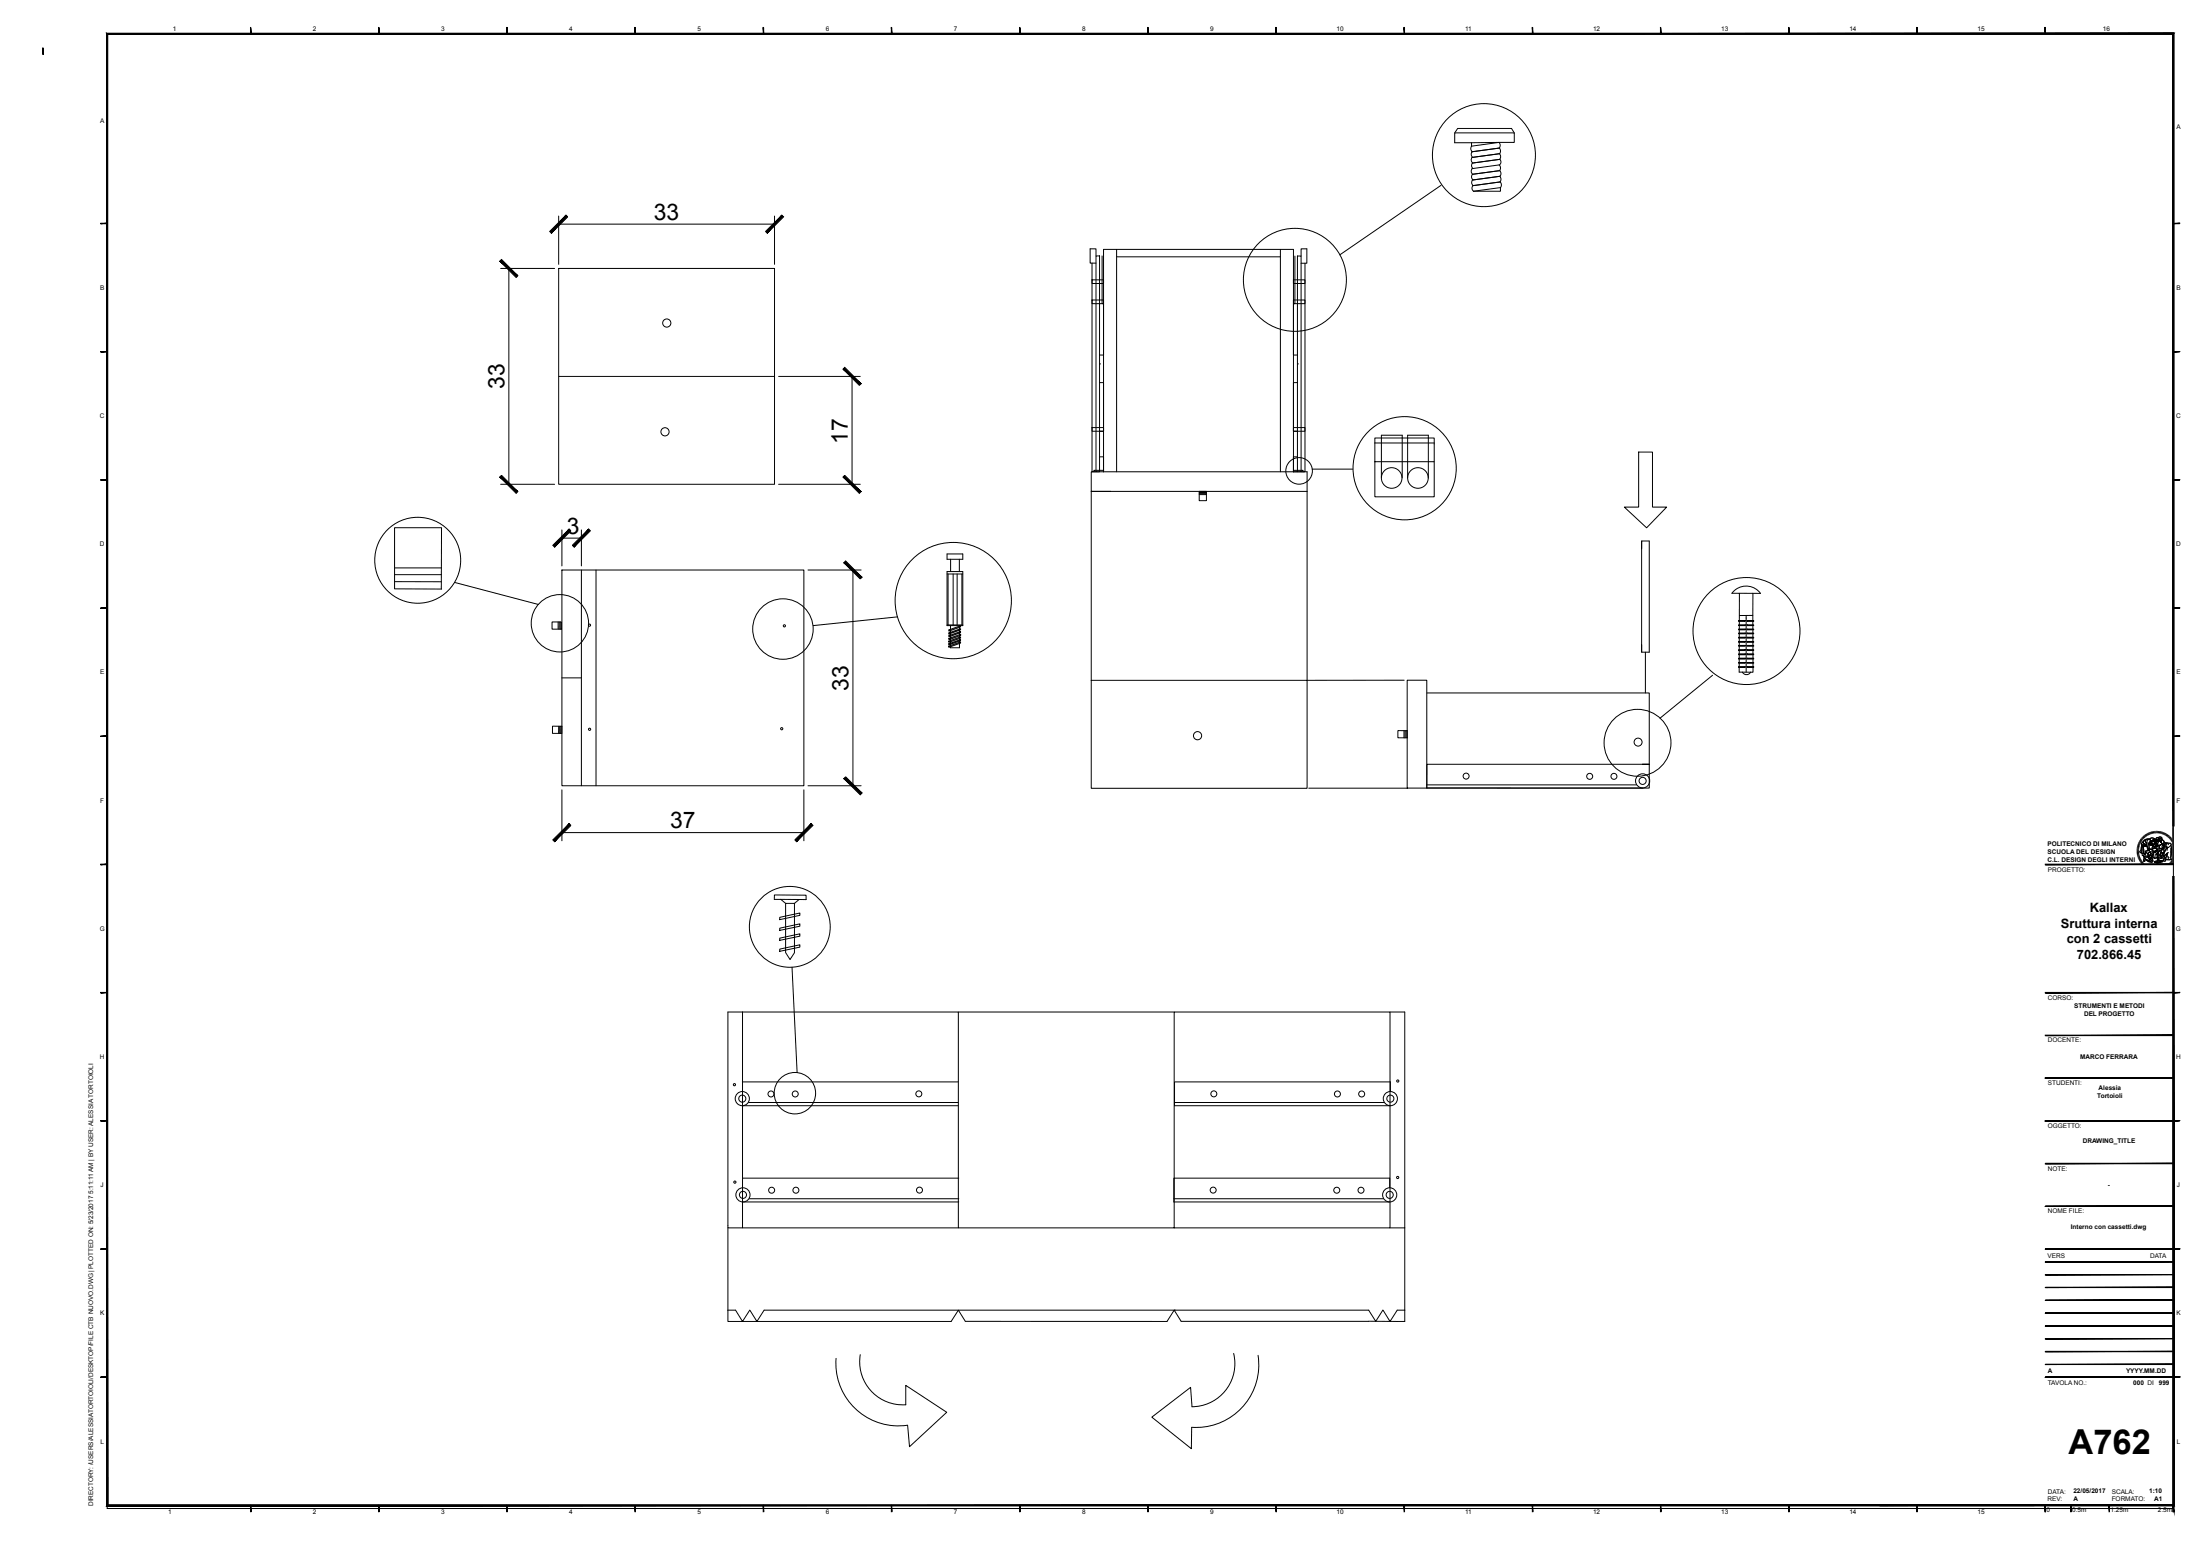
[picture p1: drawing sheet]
<svg xmlns="http://www.w3.org/2000/svg" width="841mm" height="594mm" viewBox="0 0 841 594" stroke-linecap="round" stroke-linejoin="round" font-family="sans-serif">
<g fill="none" stroke="#000" stroke-width=".38">
<path d="M41 12.9h789.8v563.7h-789.8zM556.1 50.8l1.1-1.7h20.6l1.1 1.7M562.5 55.9l-.2 1.3 .5 .8 10.4-1.4M562.7 58l-.2 1.4 .5 .7M573 54.4l.5 .9-.4 1.3M573 54.4l-10.5 .2v1.3M573 54.4h5.9v-3.6h-22.8v3.8h6.4M573 54.4l-10.5 1.5M573.1 56.6l.5 .8-.3 1.3M573.2 56.6l-10.5 1.4M573.2 58.7l.4 .9-.3 1.3M573.2 58.8l-10.5 1.4-.3 .9 .6 1.2 10.3-1.4"/>
<path d="M573.3 58.8l-10.4 1.3M550.8 70.9l-38.6 26.5M562.9 62.4l-.3 1.2 .5 .8M573.1 63.1l.5 .8-.3 1.3M573.2 63l-10.5 1.5-.2 1.3 .5 .8M573.3 65.2l-10.5 1.4M573.3 65.2l.5 1.3-.4 .9-10.3 1.4-.5-.8 .2-1.3M573.3 60.9a1.31 1.31 0 0 1-.2 2.2M573.3 60.9l-10.5 1.4M573.4 69.5l.4-.8-.5-1.3-10.4 1.4-.3 1.4 .5 .7M573.4 69.5l-10.4 1.5-.3 1.3 .6 .8M573.4 69.5l-10.3 1.4"/>
<path d="M573.5 69.5l.4 .9-.3 1.3M573.6 71.7v1.4h-10.4M573.6 71.7l-10.4 1.4M213.6 82.6v18.4M213.6 85.7h82.5M296.1 82.6v18.4M419 97.8h1.3v82.5h-1.3zM419 97.8v-2.7h-2.3v5.5h2.3M421.3 97.8v18.3h.6v19.6h-1.6M426.8 98.2h62.7M426.8 95.3v85M489.5 95.3v85"/>
<path d="M495 97.9v18.2h-.5v19.6h1.5M496 97.9h1.4v82.4h-1.4zM497.4 97.9v-2.8h2.2v5.5h-2.3M191.4 102.6h20.6M194.5 102.6v82.5M213.6 102.6h82.5v82.5h-82.5zM417.4 100.6v79.7h1.6M417.4 107h4.5v1.4h-4.5zM417.4 114.7h4.5v1.4h-4.5zM494.5 107h4.4v1.4h-4.4zM494.5 114.7h4.4v1.4h-4.4zM498.9 100.6v79.7h-1.5"/>
<path d="M213.6 143.9h82.5M297.6 143.9h31.2M325.7 143.9v41.2M420.3 146.3h1.6v18.5h-1.6M496 146.3h-1.5v18.5h1.5M417.4 163.4h4.5v1.4h-4.5zM420.3 174.6h1.6v5.7M494.5 163.4h4.4v1.4h-4.4zM496 174.6h-1.5v5.7M501.6 179.3h15.5M525.6 176.5h22.7v13.4h-22.7zM525.6 169.3v-1.9h22.7v1.9"/>
<path d="M525.6 169.3v7.2M525.6 169.3h22.7M548.3 169.3v7.2M626.4 172.8h5.3v21h5.4l-7.6 8-8.6-8h5.5zM191.4 185.1h20.6M297.6 185.1h31.2M418.2 180.3v-.5h3.7v.5M421.9 180.3v-85h72.6v85M424.7 187.8h-7.5v-7.5h82.5v79.7h37.1M458.4 188.2h2.8M458.4 188.7h2.8M458.4 189.1h2.7"/>
<path d="M461.2 187.8h-2.8v3.6h2.8v-3.5M494.5 180.3v-.5h3.6v.6M494.5 180.3h1.5M499.7 187.8h-82.5v72.2M528.1 182.5v-16.1h7.9v16.2M538.1 182.7v-16.3h7.9v16.3M150.8 219.7h17.9M150.9 217.1h17.8M214.8 217.9h92.5v82.4h-92.5zM214.8 202.6v13.7M214.8 205.7h7.4M222.2 202.6v13.7"/>
<path d="M222.2 217.9v82.4M227.8 217.9v82.4M308.9 217.9h20.3M326.1 217.9v82.4M362 218.5h6v20.6h-6zM362 211.7h6v2.1h-6zM362 219.4h6M362.4 219.4v19.5M363.4 213.8v4.7M364.4 219.4v19.5M365.9 219.4v19.5M366.7 213.8v4.7"/>
<path d="M367.7 219.4v19.5M627.5 206.8v42.5h3v-42.5h-3v3M150.8 225v-23.3h18l-.1 23.5M150.8 225.1l18 .1M150.8 222.3l17.9 .1M173.8 222.6l32 8.4M211 237.7h3.6v2.8h-3.6zM213.4 237.7v2.7M213.8 237.7l-.1 2.8M214.2 237.7v2.8M343.1 235.8l-32.2 3.3M362 238.9h6"/>
<path d="M363.3 239.1v8.5h3.5v-8.5M664.6 237.2h2.6v.3h-2.6zM664.6 238.8h2.6v.3h-2.6zM664.9 226.8h8.1a6.8 6.8 0 0 0-10.9 0h2.8l-.1 30.1 5.3 .1v-30.2M667.5 235.2v21.7M667.9 237.2h2.5v.3h-2.5zM667.9 238.8h2.5v.3h-2.5zM670.1 235.2l-5.2 .1M214.8 259.1h7.4M362.7 245.1l4.5-1.6v.4l-4.5 1.6zM362.7 246.1l4.5-1.6v.4l-4.5 1.6zM362.7 247l4.5-1.6v.4l-4.5 1.6z"/>
<path d="M362.8 241.9l4.4-1.6v.4l-4.4 1.7zM362.8 242.4h.1M362.8 243l4.4-1.6v.4l-4.4 1.7zM362.8 244l4.4-1.6v.5l-4.4 1.6zM362.8 240.8l4.4-1.6v.4l-4.4 1.7zM627.5 246.4v2.9M629 249.3v15.6M654.7 258.1l-20.1 16.4M664.6 240.4h2.6v.3h-2.6zM664.6 242h2.6v.3h-2.6zM664.6 243.6h2.6v.3h-2.6zM664.6 245.2h2.6v.3h-2.6z"/>
<path d="M664.6 246.7h2.6v.3h-2.6zM664.6 248.3h2.6v.4h-2.6zM664.6 249.9h2.6v.4h-2.6zM664.6 251.6h2.6v.3h-2.6zM664.6 253.2h2.6v.3h-2.6zM664.6 254.8h2.6v.3h-2.6zM666.1 256.9a1.74 1.74 0 0 0 1.5 1 1.74 1.74 0 0 0 1.6-1M667.9 240.4h2.5v.3h-2.5zM667.9 242h2.5v.3h-2.5zM667.9 243.6h2.5v.3h-2.5zM667.9 245.2h2.5v.3h-2.5zM667.9 246.7h2.5v.3h-2.5z"/>
<path d="M667.9 248.3h2.5v.4h-2.5zM667.9 249.9h2.5v.4h-2.5zM667.9 251.6h2.5v.3h-2.5zM667.9 253.2h2.5v.3h-2.5zM667.9 254.8h2.5v.3h-2.5zM213.6 277.6l-.1 2.7M214 277.6v2.7M214.4 277.6l-.1 2.7M214.8 277.6v2.7h-3.6v-2.7h3.6M417.2 260h82.5v41.3h-82.5zM536.7 279.3v2.7M537.1 279.3v2.7"/>
<path d="M537.5 279.3v2.7M537.9 279.3v2.7h-3.5v-2.7h3.5M545.5 264.9h85v36.3h-85.1M627.9 292.1h-82.4l-.1 9.1M627.9 292.1h2.6h-2.6M214.8 301.9v19.5M214.8 318.3h92.5M307.3 301.9v19.5M308.9 300.3h20.3M537.9 301.2h7.5v-41.2h-7.5v41.3h-37.6M545.4 301.2h82.5M545.4 300h80.1"/>
<path d="M819.1 319.9l.5 .4M819.4 319.6l.4 .5M819.7 319.4l.4 .5M820 319.2l.3 .5M820.2 319l.4 .5M820.5 318.8l.3 .6M820.8 318.6l.3 .6M821.1 318.5l.3 .6M821.4 318.3l.3 .6M821.8 318.2l.2 .6M822.1 318.1l.2 .6M822.5 318l.1 .6"/>
<path d="M822.8 317.9l.1 .7M823.1 317.8l.2 .7M823.5 317.8l.1 .6M823.8 317.7l.1 .7M824.2 317.7v.7M824.5 317.7v.7M824.9 317.7l-.1 .7M825.2 317.8v.6M825.6 317.8l-.1 .7M825.9 317.9l-.1 .6M826.3 318l-.2 .6M826.6 318l-.2 .7"/>
<path d="M826.9 318.2l-.2 .6M827.2 318.3l-.2 .6M827.6 318.4l-.3 .6M827.9 318.6l-.3 .6M828.2 318.8l-.3 .5M828.5 318.9l-.4 .6M828.8 319.1l-.4 .6M829.1 319.4l-.5 .5M829.3 319.6l-.4 .5M829.6 319.8l-.5 .5M816.9 324.5l.7 .1M816.9 324.9h.6"/>
<path d="M816.9 325.2h.6M816.9 325.5h.6M816.9 324.1l.7 .2M817 323.8l.7 .1M817.1 323.5l.7 .1M817.2 323.1l.6 .2M817.3 322.8l.6 .2M817.4 322.5l.6 .2M817.5 322.1l.6 .3M817.6 325.8l-.7 .1M817.6 326.2l-.7 .1M817.7 326.5l-.7 .1"/>
<path d="M817.7 326.8l-.6 .1M817.7 321.9l.6 .2M817.8 327.1l-.6 .2M817.9 321.5l.5 .4M817.9 327.4l-.6 .2M818 327.7l-.6 .2M818 321.2l.6 .4M818.1 328l-.6 .2M818.2 320.9l.6 .4M818.3 328.3l-.6 .3M818.4 328.5l-.6 .4M818.4 320.7l.6 .3"/>
<path d="M818.6 328.8l-.6 .4M818.7 320.4l.4 .4M818.7 322.9l1.3 .3 .6-.4v.6a1.28 1.28 0 0 1-1.9-.5zM818.8 322.9v.4M818.8 329.1l-.6 .4M818.9 320.1l.5 .5M818.9 323.4l-.7 2.5 .4 .1M818.9 329.3l-.5 .5M819 321.9l.4-.2a1 1 0 0 0 1.2 1.2l-.6 .3-.9-.2a.42 .42 0 0 1-.5-.3 .42 .42 0 0 1 .2-.5zM819.1 323.4l.5 .1-.2 .6v2.1l-.8-.2zM819.1 323.4l-.5 2.6 .7 .2M819.1 329.6l-.5 .4"/>
<path d="M819.3 321.7l-.5 .5a.42 .42 0 0 0-.2 .5 .42 .42 0 0 0 .5 .3l.9 .2 .6-.4M819.4 329.9l-.5 .4M819.4 326.9l.6 .6 1.2-.1M819.5 321.4l.5-.5 1.4-.1a.83 .83 0 0 0-1 .2 .83 .83 0 0 0 0 1l.3 .1-.1 .6a.96 .96 0 0 1-1-.3 .96 .96 0 0 1-.1-1zM819.5 327.3l.8 .3 .9-.2 .3 1 .3-.2 .1 .3v-.5l.3 .5-.2-.5 .4 .2-.4-.5a.47 .47 0 0 1-.4-.5 .47 .47 0 0 1 .3-.4l.3 .1a1.42 1.42 0 0 1 0 2.2l-1-.2a1.67 1.67 0 0 1-1.7-1.6zM819.5 327.3a1.73 1.73 0 0 0 1.7 1.6l1 .4M819.6 323.5l1.1-.1 .5 .8 .1 .8-.7 .3a.38 .38 0 0 0-.5 .2 .38 .38 0 0 0 .2 .5l-.4 .4-.5-.4zM819.6 330.1l-.5 .5M819.6 323.5l-.2 .6v2.1M819.7 327.9l1.9 1.1a.82 .82 0 0 0 1.2-.5 .63 .63 0 0 1 0 .9 .63 .63 0 0 1-.9 .1l-1.1-.5a.51 .51 0 0 0-.5-.4 .51 .51 0 0 0-.5 .4l-.2 .3-.2-.4zM819.7 327.9l-.3 1 .4 .4a.55 .55 0 0 1 .4-.7 .55 .55 0 0 1 .6 .4l.6 .4a.92 .92 0 0 0 1.6-.4l-.2-.5M819.8 330.3l-.4 .5"/>
<path d="M819.9 326.4l-.8-.1-.2 .7a.95 .95 0 0 1 1.5 .1l.1 .1M820 330.5l-.4 .5M820.1 325.5l1.2-.5 .3 .2 .2-.5 .4-.1a1.11 1.11 0 0 1 1.1 1.3 1.11 1.11 0 0 1-1.3 .9l.2-.4a.45 .45 0 0 0-.1-.6 .45 .45 0 0 0-.5 0l-.4 .7-.7-.7-.4 .1zM820.1 326.1a.73 .73 0 0 1 .8 .1 .73 .73 0 0 1 .2 .8l.1 .4-.4 .2-1.3-.3-.1-.4 .6-.2zM820.2 321.3l.1-.2a.86 .86 0 0 1 1.2-.4 .86 .86 0 0 1 .3 1.2 1.92 1.92 0 0 0 .4 2.7l-.4 .1-.2 .5-.3-.1-.7-2.1 .1-.9-.7-.5zM820.3 330.7l-.4 .6M820.4 325.7l.8 .8M820.5 325.8a.54 .54 0 0 0-.5 .3 .54 .54 0 0 0 0 .6M820.5 330.9l-.3 .6M820.7 323.4h-1.6a.83 .83 0 0 0-.7 1.2l-.5 1 .3 .3M820.8 323.8l.3 1.3M820.8 331.1l-.3 .5"/>
<path d="M821.1 321.1a2.99 2.99 0 0 0-.2 2.8l.5 1.3 .8-.6a1.22 1.22 0 0 1-.8-1.6l.1-.9a.74 .74 0 0 0 .5-.9 .74 .74 0 0 0-.9-.4 1.2 1.2 0 0 0-1.5 .2 1.2 1.2 0 0 0-.1 1.5l1 .3M821.1 331.2l-.3 .6M821.2 325l-.6 .3a.39 .39 0 0 0-.5 .1 .39 .39 0 0 0 .1 .6M821.4 320.8a.83 .83 0 0 0-1 .2 .83 .83 0 0 0 0 1l.2 .1M821.4 331.4l-.3 .6M821.5 322.1l1-.4-.1 .5-1.1 .5zM821.6 325.8l.1-.1a.44 .44 0 0 1 .5 .2 .44 .44 0 0 1 0 .5 .86 .86 0 0 0-.5 .8 .86 .86 0 0 0 .6 .8l.1 .2-.4-.2 .2 .5-.3-.5 .1 .6-.4-.3a1.96 1.96 0 0 1 0-2.5zM821.6 325.8l.1-.1a.47 .47 0 0 1 .6 .3 .47 .47 0 0 1-.3 .6 .85 .85 0 0 0-.3 .9 .85 .85 0 0 0 .7 .6l-.4-.1 .2 .5-.3-.5 .1 .6-.4-.3a1.96 1.96 0 0 1 0-2.5zM821.6 322.6l.8-.3 .2 .2-.4 .2 .2 .4h-.5zM821.6 322.6l.2 .5h.6M821.7 320.8a1.08 1.08 0 0 1 1.1-.5 1.08 1.08 0 0 1 .9 .8l-.6-.2-.5 .4-.6-.1M821.7 331.5l-.3 .6"/>
<path d="M821.9 320.5l1.1-.1a.43 .43 0 0 1 .7 .1 .43 .43 0 0 1-.2 .6l-.4-.2a.65 .65 0 0 1-.7 .4 .65 .65 0 0 1-.5-.7zM822 321.1l.5 .2 .6-.4 .4 .2-.6 .8-1-.1zM822 331.6l-.3 .7M822.2 324.6a1.11 1.11 0 0 1 1 .8 1.11 1.11 0 0 1-.3 1.2M822.3 322.6h.7a.4 .4 0 0 1-.3 .6 .4 .4 0 0 1-.4-.6zM822.3 326.9l.3 1a.76 .76 0 0 1 .1 .9 .76 .76 0 0 1-.9 .3M822.3 331.7l-.2 .7M822.4 322.3l.2 .2M822.4 322l-1.1 .7M822.4 325.5l-.7 .2M822.5 321.7l-.3 .5M822.6 325.2l.7 .5"/>
<path d="M822.6 331.8l-.2 .7M822.7 322.6h.3a.4 .4 0 0 1-.3 .6 .4 .4 0 0 1-.4-.6l.4 .1h-.2M822.7 325.6a.7 .7 0 0 1 .2 1 .7 .7 0 0 1-1 .2M822.8 324.9a.87 .87 0 0 1 .6-.7 .87 .87 0 0 1 .9 .2l.3 .7-1.4 .4 .6 .4 .9-.9-.3-.6-1.1-.2-.7 .6 .5-1.3 1.3 .2 .5-.4v-.3l.6 .2v2l-.9 1.2h-.4l.5 .2v.4l.2-.2a1.07 1.07 0 0 1-.5 1.1 1.07 1.07 0 0 1-1.3-.1l-.4-.4 .6-1.6M822.8 324.6l.6-.5 .5 .1 .8 .7-.5 .2a.74 .74 0 0 1-.9 .5 .74 .74 0 0 1-.6-.8zM822.8 327.4l.8 .7M822.9 331.9l-.2 .7M823 321.6v.1M823.1 323.5l-.4 .4-.1 .9M823.1 321.2l.2 .1M823.1 326.8v.9M823.1 321.3h.1"/>
<path d="M823.2 325.5l1-.4a.53 .53 0 0 1-.3 .7 .53 .53 0 0 1-.7-.3zM823.2 332l-.1 .6M823.3 326.3l-.8 1.3M823.3 325.6v.1M823.5 321.5l.9-.2a.5 .5 0 0 1-.4 .4 .5 .5 0 0 1-.5-.2zM823.5 321.1l-.6 .8-1-.1M823.5 332l-.1 .7M823.6 329.3l1.9-.5 1.2 .3-2 .5zM823.6 329.3l1.1 .3v.3l-1.1-.3zM823.6 322.1a.86 .86 0 0 1 1 .3 .86 .86 0 0 1 .1 1h-.1a.81 .81 0 0 0-.8-1.2v.6a.51 .51 0 0 1 .1 .8 .51 .51 0 0 1-.8-.1 .51 .51 0 0 1 .2-.7zM823.8 322.3a.71 .71 0 0 1 .9 .6 .71 .71 0 0 1-.8 .8zM823.8 332.1v.6"/>
<path d="M823.9 326.5l-.3 1.6 1-.2M823.9 321.3a.36 .36 0 0 1 .5-.3 .36 .36 0 0 1 .1 .6M823.9 325.7h.1M823.9 321l.3-.1a.36 .36 0 0 1 .5 .2 .36 .36 0 0 1-.2 .5l-.2-.3h-.4zM824 325.3l.1 .1M824 325.6h.1M824.1 325.4h-.1M824.1 322.4v.1M824.1 322.4l-.1 .1M824.1 332.1v.6M824.2 326.4h.4l.2-.5 .4-.2-.4 1.3-.1-.4zM824.2 321.4h-.7a.49 .49 0 0 0 .5 .3 .49 .49 0 0 0 .4-.4l-.1 .2"/>
<path d="M824.3 323.7v.7M824.4 325.1l-.6 .7-.5-.3M824.4 322.3l.1 .4M824.5 322.4a.44 .44 0 0 0-.7-.2 .44 .44 0 0 0 0 .8l.1 .1a.43 .43 0 0 1-.2 .6 .43 .43 0 0 1-.6-.2 .43 .43 0 0 1 .2-.6l.1-.3a.76 .76 0 0 1 1.1-.3 .76 .76 0 0 1 .1 1.2l-.1-.4M824.5 332.1v.6M824.6 322.7l-.2 .1M824.6 322.6l.1 .4h-.8M824.6 323.4l-.7 .3M824.7 329.6l2-.5v.3l-2 .5zM824.7 329.6v.3M824.7 321.5l.3 .3-.3 .8M824.8 326.5l-.1 .5 .2-.2"/>
<path d="M824.8 332.1v.6M824.8 321l.1 .5M824.9 323v-1.6a.63 .63 0 0 1-.7-.5 .63 .63 0 0 1 .3-.7h.7l-.3 .6 .2 .9 .2-.6 .3 .4 .5-.2-.1 .6 .2 .2a.53 .53 0 0 1 .1 .6 .53 .53 0 0 1-.5 .3l-.3 .2M824.9 326.3l-.1 .2-.1-.2M824.9 324l-.1 1.3M824.9 323.3l.5 .2M825 328l.2-.1 .1 1-.3-.5-.3 .6zM825.1 325.1l-.4 .8M825.1 332l.1 .7M825.2 325.7l-.4 .2-.2 .5h-.4l.5 .2M825.2 324.1l-.4 .8M825.2 320.2h-.8l-.3 .7"/>
<path d="M825.3 320a.81 .81 0 0 1 1.1 .2 .81 .81 0 0 1-.1 1.1l-.3 .7 .2-1.3a.48 .48 0 0 0-.6-.2 .48 .48 0 0 0-.3 .5l-.2 .7-.2-.9zM825.3 321.1l.3 .4 .4-.2M825.3 320a.81 .81 0 0 1 1.1 .2 .81 .81 0 0 1-.1 1.1l-.3 .7 .2-1.3a.48 .48 0 0 0-.6-.2 .48 .48 0 0 0-.3 .5l-.2 .7-.1-.9zM825.4 332l.1 .6M825.5 323.2a1.24 1.24 0 0 1 1.9 .3l-.2 .5a.98 .98 0 0 1-1.3 .5 .98 .98 0 0 1-.4-1.3zM825.5 320.6l.6-.2 .2 .5-.2 .4h-.7zM825.5 325.1l.8-.1-1.5 3.5-.2-.9zM825.5 320.9h.2M825.5 325.2l-.9 2.4 .2 .9 .4-.6 .2 1.3-.4-.8-.3 1 .1-.9M825.6 321.3h.1M825.6 324.2l-.2 .9 1.1-.2 .3-.5M825.6 320.9v.1"/>
<path d="M825.6 321.2h.1M825.7 331.9l.2 .7M825.9 321l.2 .1M826 326.1l.8-.1-.5 1.2v1l-.6-.1zM826 321.1h.1M826.1 331.9l.1 .6M826.2 321.9l.4 .6M826.2 324.3h.1M826.3 322.7l1.1-.5h.7l-.7 .9zM826.3 325l-1.1 2.2v.8M826.3 331.8l.3 .6M826.4 324.2l-.3 .1"/>
<path d="M826.4 320.9l1.1 1.3-.9 .3-.3-.3zM826.4 320.9l.9 1M826.4 324.5v.1M826.6 331.7l.3 .6M826.7 329.1v.3l-2 .5-1.1-.3v-.3M826.8 326l-.5 1.2 .1 .7-.3 .3-.4-.1 .3-2M826.9 324.2l.4-.1-.1 1.9-1.2 .1zM826.9 331.6l.3 .6M827 323.9l-.1 .4M827 323l.5 .3M827 321.8l.6 .3M827.2 326l-1.2 .1"/>
<path d="M827.2 327.3l.1 .4M827.2 331.5l.3 .6M827.3 324.1l-.1 1.2a4 4 0 0 0-.3 3.1l.2 .1M827.4 327.1l1.1-1.1-.8 2.6a.35 .35 0 0 1-.3 .5 .35 .35 0 0 1-.3-.4zM827.4 323.1a1.34 1.34 0 0 1 2-.8 .52 .52 0 0 1 .6 .4 .52 .52 0 0 1-.3 .6 1.19 1.19 0 0 1-1.1 .8 1.19 1.19 0 0 1-1.1-.8M827.5 323.3l-.5 .6a.74 .74 0 0 1-.9 .6 .74 .74 0 0 1-.5-1 .74 .74 0 0 1 1.1-.3l-.2 .6a.47 .47 0 0 0 .6-.2 .47 .47 0 0 0-.2-.6 .87 .87 0 0 0-1-.2 .87 .87 0 0 0-.4 .9M827.5 324.9l.1 .5M827.5 331.3l.3 .6M827.8 331.2l.3 .5M828 324.1h-.9M828 328.2l.5 .4M828.1 331l.4 .5"/>
<path d="M828.2 322.2l-1.1 .1-.8 .4M828.3 322.3h1a.53 .53 0 0 1 .6 .3 .53 .53 0 0 1-.1 .6l.4 2.8a2.45 2.45 0 0 0-.1 2.5l-2 .1a.65 .65 0 0 1-.4-.7 .65 .65 0 0 1 .5-.5l.3-1.4-1.4 1.4a4.2 4.2 0 0 1 1.7-3.5 .88 .88 0 0 1-.8-.6 .88 .88 0 0 1 .3-1zM828.3 330.8l.4 .5M828.4 327l.8 .9M828.4 324.1l-.7 1.1-.7 2.2 1.5-1.3 .5-.1M828.5 322.2a.88 .88 0 0 0-.5 1 .88 .88 0 0 0 .8 .7M828.5 326.1l-.8 2.3a.42 .42 0 0 1 .2 .5 .42 .42 0 0 1-.5 .3 .42 .42 0 0 1-.3-.5l.3-1.6M828.6 330.6l.4 .5M828.6 324.1l-.2 1M828.8 327.5v.6l.6 .5M828.8 330.4l.5 .5M829 322.7l-.2 .2"/>
<path d="M829.1 330.2l.5 .5M829.3 330l.5 .4M829.5 329.7l.5 .5M829.7 329.5l.5 .4M829.8 324.2l.1 3.3M829.8 320l-.4 .5M829.9 323.2l.3 2.4-.4 2.2 .3 .7h-2.4M829.9 329.3l.6 .3M830.1 320.3l-.5 .5M830.1 329l.6 .3M830.3 320.6l-.5 .4M830.3 328.7l.5 .3"/>
<path d="M830.5 328.5l.5 .3M830.5 320.9l-.6 .4M830.6 328.2l.6 .3M830.7 321.1l-.5 .4M830.7 327.9l.6 .2M830.8 327.6l.7 .2M830.9 321.4l-.6 .4M830.9 327.3l.7 .1M831 327l.6 .1M831 321.8l-.5 .3M831.1 326.6l.6 .2M831.1 326.3l.7 .1"/>
<path d="M831.2 326l.6 .1M831.2 325.5h.7M831.2 325.1h.7M831.2 322.1l-.6 .3M831.2 325.7h.7M831.3 322.4l-.6 .3M831.5 322.7l-.7 .3M831.6 323l-.6 .3M831.7 323.4l-.7 .1M831.8 323.7l-.7 .1M831.8 324.1l-.6 .1M831.8 324.4l-.6 .1"/>
<path d="M831.9 324.8h-.7M298.1 358.6l7.7-1.7v.9l-7.7 1.6zM298.1 354.8l7.7-1.7v.9l-7.7 1.6zM298.1 350.6l7.7-1.6v.9l-7.7 1.6zM298.5 343.8h7l-1.8 1.5M298.5 343.8h-2.5v-1.7l12.1 .1v1.7l-2.6-.1M298.5 343.8l1.8 1.5M300.3 345.3h3.4v18.9l-1.7 2.6-1.7-2.7zM298.1 362.8l7.7-1.7v.9l-7.7 1.6zM302.8 369.7l1.9 40.2M283.8 386.8h82.6v82.5h82.5v-82.5h82.5v82.5h-82.5M283.8 386.8v82.5h82.6"/>
<path d="M283.8 386.8h-5.5v82.5h5.5M366.4 386.8h82.5M531.4 386.8h5.6v118.3l-13.8-.1M283.8 413.5h82.5M531.5 417.2v-3.7h-82.5v9.1h82.5M283.8 422.6h82.5M286.2 421.4h80.1M449 421.4h80.1M284 459.4h82.5M284 450.3h82.5M286.4 458.2h80.1M448.7 458.2h80.1"/>
<path d="M531.2 454v-3.7h-82.5v9.1h82.5M278.3 469.3v31.5M531.4 469.3h5.6M278.3 500.8v4.3h85.3l2.8-4.3 2.6 4.3h77.1l2.8-4.3 2.6 4.3h71.7M278.3 500.8h2.9l2.6 4.3 2.8-4.3M319.6 519.2a23.9 23.9 0 0 0 27.4 25.6M328.9 517.8a16.5 16.5 0 0 0 17.3 19.2v-7.5l15.7 10.3-14.2 13.2-.7-8.2M471.6 517.3a16.5 16.5 0 0 1-15.9 20.4l-.6-7.4-14.8 11.4 15.1 12.1 .1-8.2a23.9 23.9 0 0 0 25.4-27.5M528.6 500.8l-2.7 4.3-2.7-4.3h-231.1l-2.8 4.3-2.6-4.3M528.7 500.8l2.7 4.3 2.7-4.3h2.9"/>
<circle cx="567.3" cy="59.3" r="19.7"/>
<circle cx="495" cy="107" r="19.7"/>
<circle cx="254.9" cy="123.5" r="1.57"/>
<circle cx="254.2" cy="165.1" r="1.57"/>
<circle cx="496.6" cy="180" r="5.1"/>
<circle cx="537" cy="179" r="19.7"/>
<circle cx="532" cy="182.7" r="3.9"/>
<circle cx="542" cy="182.7" r="3.9"/>
<circle cx="159.7" cy="214.2" r="16.4"/>
<circle cx="214" cy="238.2" r="11"/>
<circle cx="225.3" cy="239" r=".42"/>
<circle cx="299.8" cy="239.2" r=".42"/>
<circle cx="364.4" cy="229.6" r="22.2"/>
<circle cx="299.3" cy="240.4" r="11.6"/>
<circle cx="667.6" cy="241.2" r="20.4"/>
<circle cx="225.4" cy="278.8" r=".42"/>
<circle cx="298.8" cy="278.5" r=".42"/>
<circle cx="457.8" cy="281.2" r="1.57"/>
<circle cx="560.5" cy="296.7" r="1.14"/>
<circle cx="607.7" cy="296.7" r="1.14"/>
<circle cx="617" cy="296.7" r="1.14"/>
<circle cx="626" cy="283.9" r="12.8"/>
<circle cx="626.2" cy="283.7" r="1.52"/>
<circle cx="627.9" cy="298.5" r="2.71"/>
<circle cx="627.9" cy="298.5" r="1.35"/>
<circle cx="301.9" cy="354.3" r="15.5"/>
<circle cx="280.8" cy="414.6" r=".42"/>
<circle cx="283.8" cy="419.9" r="2.71"/>
<circle cx="283.8" cy="419.9" r="1.35"/>
<circle cx="294.7" cy="418.2" r="1.14"/>
<circle cx="303.9" cy="417.9" r="7.9"/>
<circle cx="304" cy="418.2" r="1.14"/>
<circle cx="351.2" cy="418.1" r="1.14"/>
<circle cx="464" cy="418.1" r="1.14"/>
<circle cx="511.3" cy="418.2" r="1.14"/>
<circle cx="520.5" cy="418.2" r="1.14"/>
<circle cx="531.5" cy="419.9" r="2.71"/>
<circle cx="531.5" cy="419.9" r="1.35"/>
<circle cx="534.3" cy="413.2" r=".42"/>
<circle cx="280.9" cy="451.9" r=".42"/>
<circle cx="284" cy="456.7" r="2.71"/>
<circle cx="284" cy="456.7" r="1.35"/>
<circle cx="295" cy="454.9" r="1.14"/>
<circle cx="304.2" cy="454.9" r="1.14"/>
<circle cx="351.5" cy="454.9" r="1.14"/>
<circle cx="463.8" cy="454.9" r="1.14"/>
<circle cx="511" cy="454.9" r="1.14"/>
<circle cx="520.3" cy="454.9" r="1.14"/>
<circle cx="531.2" cy="456.7" r="2.71"/>
<circle cx="531.2" cy="456.7" r="1.35"/>
<circle cx="534.3" cy="450.1" r=".42"/>
</g>
<g fill="#000" stroke="#000" stroke-width=".38">
<path d="M16.4 18.3l.2 2.5zM16.4 18.3l.2 2.5z"/>
<path d="M40.7 12.7l.5 562.5v-562zM40.7 12.7l.5 562.5-.5 .4z"/>
<path d="M95.8 10.5l.1 2.4zM95.8 10.5l.1 2.4z"/>
<path d="M144.7 10.5l.2 2.4zM144.7 10.5l.2 2.4z"/>
<path d="M193.8 10.5l.1 2.4zM193.8 10.5l.1 2.4z"/>
<path d="M242.7 10.5l.2 2.4zM242.7 10.5l.2 2.4z"/>
<path d="M291.8 10.5l.1 2.4zM291.8 10.5l.1 2.4z"/>
<path d="M340.7 10.5l.2 2.4zM340.7 10.5l.2 2.4z"/>
<path d="M389.8 10.5l.1 2.4zM389.8 10.5l.1 2.4z"/>
<path d="M438.7 10.5l.2 2.4zM438.7 10.5l.2 2.4z"/>
<path d="M487.8 10.5l.1 2.4zM487.8 10.5l.1 2.4z"/>
<path d="M536.7 10.5l.2 2.4zM536.7 10.5l.2 2.4z"/>
<path d="M585.8 10.5l.1 2.4zM585.8 10.5l.1 2.4z"/>
<path d="M634.7 10.5l.2 2.4zM634.7 10.5l.2 2.4z"/>
<path d="M683.7 10.5l.2 2.4v-2.4zM683.7 10.5l.2 2.4h-.2z"/>
<path d="M732.7 10.5l.2 2.4zM732.7 10.5l.2 2.4z"/>
<path d="M781.7 10.5l.2 2.4v-2.4zM781.7 10.5l.2 2.4h-.2z"/>
<path d="M41.2 13.2h789.4l.5-.5zM40.7 12.7h790.4l-789.9 .5z"/>
<path d="M38.5 85.5l2.5-.2zM38.5 85.3h2.5z"/>
<path d="M216.4 82.2l-5.6 6.9 6.2-6.2zM216.4 82.2l-5.6 6.9-.7-.6z"/>
<path d="M298.9 82.2l-6.2 6.3 .6 .6zM298.9 82.2l.7 .7-6.3 6.2z"/>
<path d="M830.8 85.5l2.5-.2zM830.8 85.3h2.5z"/>
<path d="M191.1 99.8l6.2 6.3 .7-.7zM191.1 99.8l.6-.6 6.3 6.2z"/>
<path d="M38.5 134.5l2.5-.1zM38.5 134.4h2.5z"/>
<path d="M830.8 134.5l2.5-.1zM830.8 134.4h2.5z"/>
<path d="M322.3 141.1l6.2 6.2 .7-.6zM322.9 140.4l6.3 6.3-6.9-5.6z"/>
<path d="M38.5 183.5l2.5-.2zM38.5 183.3h2.5z"/>
<path d="M191.1 182.3l6.9 5.6-6.3-6.2zM191.1 182.3l6.9 5.6-.7 .7z"/>
<path d="M322.9 181.7l-.6 .6 6.9 5.6zM322.3 182.3l6.9 5.6-.7 .7z"/>
<path d="M830.8 183.5l2.5-.2zM830.8 183.3h2.5z"/>
<path d="M217.6 202.2l-5.6 6.9 6.3-6.2zM211.3 208.4l6.3-6.2-5.6 6.9z"/>
<path d="M218.8 208.4l.7 .7 5.5-6.9zM225 202.2l.7 .7-6.2 6.2z"/>
<path d="M38.5 232.5l2.5-.1zM38.5 232.4h2.5z"/>
<path d="M322.6 215.1l6.2 6.2 .7-.6zM322.6 215.1l.7-.7 6.2 6.3z"/>
<path d="M830.8 232.5l2.5-.1zM830.8 232.4h2.5z"/>
<path d="M38.5 281.5l2.5-.2zM38.5 281.3h2.5z"/>
<path d="M323.3 296.9l-.7 .7 6.9 5.5zM322.6 297.6l6.9 5.5-.7 .7z"/>
<path d="M830.8 281.5l2.5-.2zM830.8 281.3h2.5z"/>
<path d="M217.6 314.8l-5.6 6.9 6.3-6.2zM211.3 321l6.3-6.2-5.6 6.9z"/>
<path d="M38.5 330.5h2.5v-.2zM38.5 330.3h2.5l-2.5 .2z"/>
<path d="M303.8 321l.7 .7 5.6-6.9zM310.1 314.8l.7 .7-6.3 6.2z"/>
<path d="M781.9 330.5h48.9v-.2zM781.9 330.3h48.9l-48.9 .2z"/>
<path d="M830.8 330.5h2.5v-.2zM830.8 330.3h2.5l-2.5 .2z"/>
<path d="M38.5 379.5l2.5-.2zM38.5 379.3h2.5z"/>
<path d="M781.9 379.5l48.9-.2zM781.9 379.3h48.9z"/>
<path d="M830.8 379.5l2.5-.2zM830.8 379.3h2.5z"/>
<path d="M781.9 395.9l48.9-.2zM781.9 395.7h48.9z"/>
<path d="M781.9 412v.2l48.9-.2zM781.9 412.2l48.9-.2v.2z"/>
<path d="M781.9 412.2h48.9v-.2zM781.9 412h48.9l-48.9 .2z"/>
<path d="M38.5 428.5l2.5-.2zM38.5 428.3h2.5z"/>
<path d="M781.9 428.3h48.9zM781.9 428.5l48.9-.2z"/>
<path d="M781.9 428.3h48.9zM781.9 428.5l48.9-.2z"/>
<path d="M781.9 428.3h48.9zM781.9 428.5l48.9-.2z"/>
<path d="M781.9 428.3h48.9zM781.9 428.5l48.9-.2z"/>
<path d="M830.8 428.5l2.5-.2zM830.8 428.3h2.5z"/>
<path d="M781.9 444.7h48.9zM781.9 444.8l48.9-.1z"/>
<path d="M38.5 477.5l2.5-.2zM38.5 477.3h2.5z"/>
<path d="M781.9 461h48.9zM781.9 461.2l48.9-.2z"/>
<path d="M781.9 461h48.9zM781.9 461.2l48.9-.2z"/>
<path d="M781.9 477.3h48.9zM781.9 477.5l48.9-.2z"/>
<path d="M830.8 477.5l2.5-.2zM830.8 477.3h2.5z"/>
<path d="M830.8 477.5l2.5-.2zM830.8 477.3h2.5z"/>
<path d="M781.9 496.9h48.9zM781.9 497.1l48.9-.2z"/>
<path d="M781.9 492h48.9zM781.9 492.2l48.9-.2z"/>
<path d="M781.9 487.2h48.9zM781.9 487.3l48.9-.1z"/>
<path d="M781.9 482.3h48.9zM781.9 482.4l48.9-.1z"/>
<path d="M781.9 516.5h48.9zM781.9 516.7l48.9-.2z"/>
<path d="M781.9 511.6h48.9zM781.9 511.8l48.9-.2z"/>
<path d="M781.9 506.8h48.9zM781.9 506.8h48.9z"/>
<path d="M781.9 501.9h48.9zM781.9 502l48.9-.1z"/>
<path d="M38.5 526.5l2.5-.2zM38.5 526.3h2.5z"/>
<path d="M781.9 526.3h48.9zM781.9 526.5l48.9-.2z"/>
<path d="M781.9 526.3h48.9zM781.9 526.5l48.9-.2z"/>
<path d="M781.9 521.5h48.9zM781.9 521.6l48.9-.1z"/>
<path d="M830.8 526.5l2.5-.2zM830.8 526.3h2.5z"/>
<path d="M830.8 526.5l2.5-.2zM830.8 526.3h2.5z"/>
<path d="M830.8 526.5l2.5-.2zM830.8 526.3h2.5z"/>
<path d="M830.8 526.5l2.5-.2zM830.8 526.3h2.5z"/>
<path d="M41.2 575.2l-.5 .4 789.9-.4zM40.7 575.6l789.9-.4 .5 .4z"/>
<path d="M95.8 575.4l.1 2.4zM95.8 575.4l.1 2.4z"/>
<path d="M144.7 575.4l.2 2.4zM144.7 575.4l.2 2.4z"/>
<path d="M193.8 575.4l.1 2.4zM193.8 575.4l.1 2.4z"/>
<path d="M242.7 575.4l.2 2.4zM242.7 575.4l.2 2.4z"/>
<path d="M291.8 575.4l.1 2.4zM291.8 575.4l.1 2.4z"/>
<path d="M340.7 575.4l.2 2.4zM340.7 575.4l.2 2.4z"/>
<path d="M389.8 575.4l.1 2.4zM389.8 575.4l.1 2.4z"/>
<path d="M438.7 575.4l.2 2.4zM438.7 575.4l.2 2.4z"/>
<path d="M487.8 575.4l.1 2.4zM487.8 575.4l.1 2.4z"/>
<path d="M536.7 575.4l.2 2.4zM536.7 575.4l.2 2.4z"/>
<path d="M585.8 575.4l.1 2.4zM585.8 575.4l.1 2.4z"/>
<path d="M634.7 575.4l.2 2.4zM634.7 575.4l.2 2.4z"/>
<path d="M683.7 575.4l.2 2.4v-2.4zM683.7 575.4l.2 2.4h-.2z"/>
<path d="M718.6 575.3v.2l58.8-.2zM718.6 575.5l58.8-.2v.2z"/>
<path d="M732.7 575.4l.2 2.4zM732.7 575.4l.2 2.4z"/>
<path d="M781.7 575.4v2.4h.2zM781.7 575.4h.2v2.4z"/>
<path d="M781.7 575.4l.2 2.4v-2.4zM781.7 575.4l.2 2.4h-.2z"/>
<path d="M791.5 575.4l.2 2.4zM791.5 575.4l.2 2.4z"/>
<path d="M806.2 575.4l.2 2.4zM806.2 575.4l.2 2.4z"/>
<path d="M830.6 13.2v562l.5 .4zM830.6 13.2l.5-.5v562.9z"/>
<path d="M830.6 575.4l.5 2.4v-2.4zM830.6 575.4l.5 2.4h-.5z"/>
</g>
<g fill="#000">
<circle cx="420.3" cy="139.1" r=".17"/>
<circle cx="496" cy="139.1" r=".17"/>
<circle cx="448.9" cy="500.8" r=".17"/>
</g>
<path d="M670.1 256.7v.2M834.6 316.2h-3.8v14.2h-24.5v4.2h28.3" fill="none" stroke="#fff" stroke-width=".38"/>
<g fill="#fff" stroke="#fff" stroke-width=".38">
<path d="M834.6 320.8v12.5l-3.8-2.9z"/>
<path d="M806.3 334.6h28.3v-.2zM806.3 330.4l28.3 4-28.3 .2z"/>
<path d="M806.3 330.4l28.3 2.9-3.8-2.9zM806.3 330.4l28.3 2.9v1.1z"/>
<path d="M830.8 316.2l3.8 4.6v-4.6zM830.8 316.2l3.8 4.6-3.8 9.6z"/>
</g>
<text font-size="13.1" x="790.8" y="555.6">A762</text>
<g font-size="8.7">
<text x="250" y="84.1">33</text>
<text x="192.9" y="148.8" transform="rotate(-90 192.9 148.8)">33</text>
<text x="324.1" y="169.6" transform="rotate(-90 324.1 169.6)">17</text>
<text x="216.7" y="204">3</text>
<text x="324.4" y="264" transform="rotate(-90 324.4 264)">33</text>
<text x="256.2" y="316.6">37</text>
</g>
<g font-size="4.9">
<text x="798.9" y="348.7">Kallax</text>
<text x="787.8" y="354.7">Sruttura interna</text>
<text x="790.1" y="360.5">con 2 cassetti</text>
<text x="793.9" y="366.4">702.866.45</text>
</g>
<g font-size="2.5">
<text x="66.1" y="11.8">1</text>
<text x="119.6" y="11.8">2</text>
<text x="168.7" y="11.8">3</text>
<text x="217.6" y="11.8">4</text>
<text x="266.7" y="11.8">5</text>
<text x="315.6" y="11.8">6</text>
<text x="364.7" y="11.8">7</text>
<text x="413.6" y="11.8">8</text>
<text x="462.7" y="11.8">9</text>
<text x="511" y="11.8">10</text>
<text x="560.1" y="11.8">11</text>
<text x="609" y="11.8">12</text>
<text x="657.9" y="11.8">13</text>
<text x="707" y="11.8">14</text>
<text x="755.9" y="11.8">15</text>
<text x="803.9" y="11.8">16</text>
<text x="38.3" y="47.2">A</text>
<text x="832" y="49.4">A</text>
<text x="38.3" y="110.8">B</text>
<text x="832" y="110.8">B</text>
<text x="38.2" y="159.8">C</text>
<text x="831.9" y="159.8">C</text>
<text x="38.2" y="208.8">D</text>
<text x="831.9" y="208.8">D</text>
<text x="38.3" y="257.8">E</text>
<text x="832" y="257.8">E</text>
<text x="38.4" y="306.8">F</text>
<text x="832" y="306.8">F</text>
<text x="782.7" y="323.5">POLITECNICO DI MILANO</text>
<text x="782.7" y="326.5">SCUOLA DEL DESIGN</text>
<text x="782.7" y="329.4">C.L. DESIGN DEGLI INTERNI</text>
<text x="782.8" y="333.2">PROGETTO:</text>
<text x="38.1" y="355.8">G</text>
<text x="831.8" y="355.8">G</text>
<text x="782.8" y="382.1">CORSO:</text>
<text x="792.9" y="385.5">STRUMENTI E METODI</text>
<text x="796.7" y="388.4">DEL PROGETTO</text>
<text x="782.8" y="398.5">DOCENTE:</text>
<text x="38.2" y="404.8">H</text>
<text x="795.1" y="404.8">MARCO FERRARA</text>
<text x="831.9" y="404.8">H</text>
<text x="782.8" y="414.8">STUDENTI:</text>
<text x="801.8" y="419.6">Tortoioli</text>
<text x="802.3" y="416.7">Alessia</text>
<text x="782.8" y="431.2">OGGETTO:</text>
<text x="796.2" y="437">DRAWING_TITLE</text>
<text x="782.8" y="447.5">NOTE:</text>
<text x="38.5" y="453.8">J</text>
<text x="805.8" y="453.8">-</text>
<text x="832.1" y="453.8">J</text>
<text x="782.8" y="463.8">NOME FILE:</text>
<text x="791.6" y="469.9">Interno con cassetti.dwg</text>
<text x="782.7" y="480.7">VERS</text>
<text x="821.9" y="480.7">DATA</text>
<text x="38.3" y="502.8">K</text>
<text x="832" y="502.8">K</text>
<text x="782.8" y="524.8">A</text>
<text x="812.7" y="524.8">YYYY.MM.DD</text>
<text x="782.8" y="529.3">TAVOLA NO.:</text>
<text x="815.5" y="529.3">000 DI</text>
<text x="825.2" y="529.3">999</text>
<text x="38.4" y="551.8">L</text>
<text x="832.1" y="551.8">L</text>
<text x="35.6" y="575.6" transform="rotate(-90 35.6 575.6)">DIRECTORY: /USERS/ALESSIATORTOIOLI/DESKTOP/FILE CTB NUOVO.DWG| PLOTTED ON: 5/23/2017 5:11:11 AM | BY USER: ALESSIA TORTOIOLI</text>
<text x="782.7" y="573.8">REV:</text>
<text x="782.8" y="570.9">DATA:</text>
<text x="792.6" y="573.8">A</text>
<text x="792.6" y="570.9">22/05/2017</text>
<text x="807.3" y="570.9">SCALA:</text>
<text x="807.3" y="573.8">FORMATO:</text>
<text x="821.6" y="570.9">1:10</text>
<text x="823.4" y="573.8">A1</text>
<text x="64.3" y="578.7">1</text>
<text x="119.6" y="578.7">2</text>
<text x="168.7" y="578.7">3</text>
<text x="217.6" y="578.7">4</text>
<text x="266.7" y="578.7">5</text>
<text x="315.6" y="578.7">6</text>
<text x="364.7" y="578.7">7</text>
<text x="413.6" y="578.7">8</text>
<text x="462.7" y="578.7">9</text>
<text x="511" y="578.7">10</text>
<text x="560.1" y="578.7">11</text>
<text x="609" y="578.7">12</text>
<text x="657.9" y="578.7">13</text>
<text x="707" y="578.7">14</text>
<text x="755.9" y="578.7">15</text>
<text x="782.3" y="577.8">0</text>
<text x="792.1" y="577.8">0.5m</text>
<text x="806.8" y="577.8">1.25m</text>
<text x="824.9" y="577.8">2.5m</text>
</g>
</svg>
